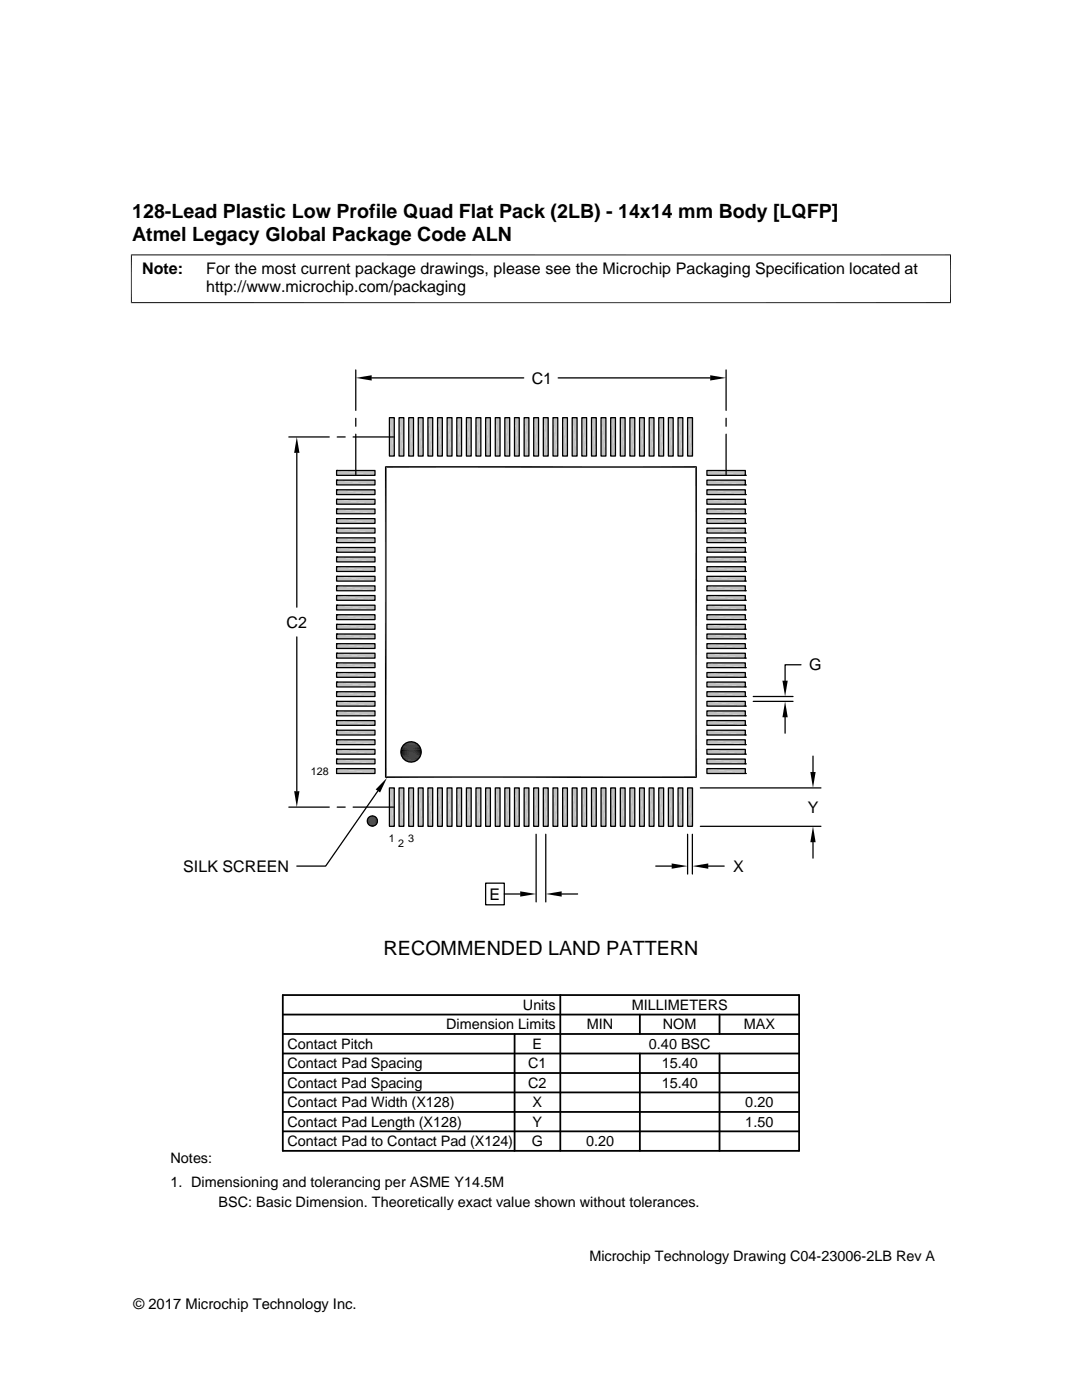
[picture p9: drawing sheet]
<svg xmlns="http://www.w3.org/2000/svg" width="216mm" height="279mm" viewBox="0 0 216 279" stroke-linecap="round" stroke-linejoin="round" font-family="sans-serif">
<g fill="#c0c0c0">
<path d="M137.2 83.4l1 7.6h-1z"/>
<path d="M137.2 83.4h1v7.6z"/>
<path d="M135.3 83.4l.9 7.6h-.9z"/>
<path d="M135.3 83.4h.9v7.6z"/>
<path d="M133.4 83.4l.9 7.6h-.9z"/>
<path d="M133.4 83.4h.9v7.6z"/>
<path d="M131.4 83.4l1 7.6h-1z"/>
<path d="M131.4 83.4h1v7.6z"/>
<path d="M129.5 83.4l1 7.6h-1z"/>
<path d="M129.5 83.4h1v7.6z"/>
<path d="M127.6 83.4l1 7.6h-1z"/>
<path d="M127.6 83.4h1v7.6z"/>
<path d="M125.7 83.4l1 7.6h-1z"/>
<path d="M125.7 83.4h1v7.6z"/>
<path d="M123.8 83.4l.9 7.6h-.9z"/>
<path d="M123.8 83.4h.9v7.6z"/>
<path d="M121.9 83.4l.9 7.6h-.9z"/>
<path d="M121.9 83.4h.9v7.6z"/>
<path d="M119.9 83.4l1 7.6h-1z"/>
<path d="M119.9 83.4h1v7.6z"/>
<path d="M118 83.4l1 7.6h-1z"/>
<path d="M118 83.4h1v7.6z"/>
<path d="M116.1 83.4l1 7.6h-1z"/>
<path d="M116.1 83.4h1v7.6z"/>
<path d="M114.2 83.4l.9 7.6h-.9z"/>
<path d="M114.2 83.4h.9v7.6z"/>
<path d="M112.3 83.4l.9 7.6h-.9z"/>
<path d="M112.3 83.4h.9v7.6z"/>
<path d="M110.3 83.4l1 7.6h-1z"/>
<path d="M110.3 83.4h1v7.6z"/>
<path d="M108.4 83.4l1 7.6h-1z"/>
<path d="M108.4 83.4h1v7.6z"/>
<path d="M106.5 83.4l1 7.6h-1z"/>
<path d="M106.5 83.4h1v7.6z"/>
<path d="M104.6 83.4l.9 7.6h-.9z"/>
<path d="M104.6 83.4h.9v7.6z"/>
<path d="M102.7 83.4l.9 7.6h-.9z"/>
<path d="M102.7 83.4h.9v7.6z"/>
<path d="M100.7 83.4l1 7.6h-1z"/>
<path d="M100.7 83.4h1v7.6z"/>
<path d="M98.8 83.4l1 7.6h-1z"/>
<path d="M98.8 83.4h1v7.6z"/>
<path d="M96.9 83.4l1 7.6h-1z"/>
<path d="M96.9 83.4h1v7.6z"/>
<path d="M95 83.4l.9 7.6h-.9z"/>
<path d="M95 83.4h.9v7.6z"/>
<path d="M93.1 83.4l.9 7.6h-.9z"/>
<path d="M93.1 83.4h.9v7.6z"/>
<path d="M91.1 83.4l1 7.6h-1z"/>
<path d="M91.1 83.4h1v7.6z"/>
<path d="M89.2 83.4l1 7.6h-1z"/>
<path d="M89.2 83.4h1v7.6z"/>
<path d="M87.3 83.4l1 7.6h-1z"/>
<path d="M87.3 83.4h1v7.6z"/>
<path d="M85.4 83.4l.9 7.6h-.9z"/>
<path d="M85.4 83.4h.9v7.6z"/>
<path d="M83.5 83.4l.9 7.6h-.9z"/>
<path d="M83.5 83.4h.9v7.6z"/>
<path d="M81.6 83.4l.9 7.6h-.9z"/>
<path d="M81.6 83.4h.9v7.6z"/>
<path d="M79.6 83.4l1 7.6h-1z"/>
<path d="M79.6 83.4h1v7.6z"/>
<path d="M77.7 83.4l1 7.6h-1z"/>
<path d="M77.7 83.4h1v7.6z"/>
<path d="M141.1 93.9l7.6 1h-7.6z"/>
<path d="M141.1 93.9h7.6v1z"/>
<path d="M67.2 93.9l7.6 1h-7.6z"/>
<path d="M67.2 93.9h7.6v1z"/>
<path d="M141.1 95.8l7.6 1h-7.6z"/>
<path d="M141.1 95.8h7.6v1z"/>
<path d="M67.2 95.8l7.6 1h-7.6z"/>
<path d="M67.2 95.8h7.6v1z"/>
<path d="M141.1 97.7l7.6 1h-7.6z"/>
<path d="M141.1 97.7h7.6v1z"/>
<path d="M67.2 97.7l7.6 1h-7.6z"/>
<path d="M67.2 97.7h7.6v1z"/>
<path d="M141.1 99.7l7.6 .9h-7.6z"/>
<path d="M141.1 99.7h7.6v.9z"/>
<path d="M67.2 99.7l7.6 .9h-7.6z"/>
<path d="M67.2 99.7h7.6v.9z"/>
<path d="M141.1 101.6l7.6 .9h-7.6z"/>
<path d="M141.1 101.6h7.6v.9z"/>
<path d="M67.2 101.6l7.6 .9h-7.6z"/>
<path d="M67.2 101.6h7.6v.9z"/>
<path d="M141.1 103.5l7.6 1h-7.6z"/>
<path d="M141.1 103.5h7.6v1z"/>
<path d="M67.2 103.5l7.6 1h-7.6z"/>
<path d="M67.2 103.5h7.6v1z"/>
<path d="M141.1 105.4l7.6 1h-7.6z"/>
<path d="M141.1 105.4h7.6v1z"/>
<path d="M67.2 105.4l7.6 1h-7.6z"/>
<path d="M67.2 105.4h7.6v1z"/>
<path d="M141.1 107.3l7.6 1h-7.6z"/>
<path d="M141.1 107.3h7.6v1z"/>
<path d="M67.2 107.3l7.6 1h-7.6z"/>
<path d="M67.2 107.3h7.6v1z"/>
<path d="M141.1 109.3l7.6 .9h-7.6z"/>
<path d="M141.1 109.3h7.6v.9z"/>
<path d="M67.2 109.3l7.6 .9h-7.6z"/>
<path d="M67.2 109.3h7.6v.9z"/>
<path d="M141.1 111.2l7.6 .9h-7.6z"/>
<path d="M141.1 111.2h7.6v.9z"/>
<path d="M67.2 111.2l7.6 .9h-7.6z"/>
<path d="M67.2 111.2h7.6v.9z"/>
<path d="M141.1 113.1l7.6 .9h-7.6z"/>
<path d="M141.1 113.1h7.6v.9z"/>
<path d="M67.2 113.1l7.6 .9h-7.6z"/>
<path d="M67.2 113.1h7.6v.9z"/>
<path d="M141.1 115l7.6 1h-7.6z"/>
<path d="M141.1 115h7.6v1z"/>
<path d="M67.2 115l7.6 1h-7.6z"/>
<path d="M67.2 115h7.6v1z"/>
<path d="M141.1 116.9l7.6 1h-7.6z"/>
<path d="M141.1 116.9h7.6v1z"/>
<path d="M67.2 116.9l7.6 1h-7.6z"/>
<path d="M67.2 116.9h7.6v1z"/>
<path d="M141.1 118.9l7.6 .9h-7.6z"/>
<path d="M141.1 118.9h7.6v.9z"/>
<path d="M67.2 118.9l7.6 .9h-7.6z"/>
<path d="M67.2 118.9h7.6v.9z"/>
<path d="M141.1 120.8l7.6 .9h-7.6z"/>
<path d="M141.1 120.8h7.6v.9z"/>
<path d="M67.2 120.8l7.6 .9h-7.6z"/>
<path d="M67.2 120.8h7.6v.9z"/>
<path d="M141.1 122.7l7.6 1h-7.6z"/>
<path d="M141.1 122.7h7.6v1z"/>
<path d="M67.2 122.7l7.6 1h-7.6z"/>
<path d="M67.2 122.7h7.6v1z"/>
<path d="M141.1 124.6l7.6 1h-7.6z"/>
<path d="M141.1 124.6h7.6v1z"/>
<path d="M67.2 124.6l7.6 1h-7.6z"/>
<path d="M67.2 124.6h7.6v1z"/>
<path d="M141.1 126.5l7.6 1h-7.6z"/>
<path d="M141.1 126.5h7.6v1z"/>
<path d="M67.2 126.5l7.6 1h-7.6z"/>
<path d="M67.2 126.5h7.6v1z"/>
<path d="M141.1 128.5l7.6 .9h-7.6z"/>
<path d="M141.1 128.5h7.6v.9z"/>
<path d="M67.2 128.5l7.6 .9h-7.6z"/>
<path d="M67.2 128.5h7.6v.9z"/>
<path d="M141.1 130.4l7.6 .9h-7.6z"/>
<path d="M141.1 130.4h7.6v.9z"/>
<path d="M67.2 130.4l7.6 .9h-7.6z"/>
<path d="M67.2 130.4h7.6v.9z"/>
<path d="M141.1 132.3l7.6 .9h-7.6z"/>
<path d="M141.1 132.3h7.6v.9z"/>
<path d="M67.2 132.3l7.6 .9h-7.6z"/>
<path d="M67.2 132.3h7.6v.9z"/>
<path d="M141.1 134.2l7.6 1h-7.6z"/>
<path d="M141.1 134.2h7.6v1z"/>
<path d="M67.2 134.2l7.6 1h-7.6z"/>
<path d="M67.2 134.2h7.6v1z"/>
<path d="M141.1 136.1l7.6 1h-7.6z"/>
<path d="M141.1 136.1h7.6v1z"/>
<path d="M67.2 136.1l7.6 1h-7.6z"/>
<path d="M67.2 136.1h7.6v1z"/>
<path d="M141.1 138l7.6 1h-7.6z"/>
<path d="M141.1 138h7.6v1z"/>
<path d="M67.2 138l7.6 1h-7.6z"/>
<path d="M67.2 138h7.6v1z"/>
<path d="M141.1 140l7.6 .9h-7.6z"/>
<path d="M141.1 140h7.6v.9z"/>
<path d="M67.2 140l7.6 .9h-7.6z"/>
<path d="M67.2 140h7.6v.9z"/>
<path d="M141.1 141.9l7.6 1h-7.6z"/>
<path d="M141.1 141.9h7.6v1z"/>
<path d="M67.2 141.9l7.6 1h-7.6z"/>
<path d="M67.2 141.9h7.6v1z"/>
<path d="M141.1 143.8l7.6 1h-7.6z"/>
<path d="M141.1 143.8h7.6v1z"/>
<path d="M67.2 143.8l7.6 1h-7.6z"/>
<path d="M67.2 143.8h7.6v1z"/>
<path d="M141.1 145.7l7.6 1h-7.6z"/>
<path d="M141.1 145.7h7.6v1z"/>
<path d="M67.2 145.7l7.6 1h-7.6z"/>
<path d="M67.2 145.7h7.6v1z"/>
<path d="M141.1 147.6l7.6 1h-7.6z"/>
<path d="M141.1 147.6h7.6v1z"/>
<path d="M67.2 147.6l7.6 1h-7.6z"/>
<path d="M67.2 147.6h7.6v1z"/>
<path d="M141.1 149.6l7.6 .9h-7.6z"/>
<path d="M141.1 149.6h7.6v.9z"/>
<path d="M67.2 149.6l7.6 .9h-7.6z"/>
<path d="M67.2 149.6h7.6v.9z"/>
<path d="M141.1 151.5l7.6 .9h-7.6z"/>
<path d="M141.1 151.5h7.6v.9z"/>
<path d="M67.2 151.5l7.6 .9h-7.6z"/>
<path d="M67.2 151.5h7.6v.9z"/>
<path d="M141.1 153.4l7.6 1h-7.6z"/>
<path d="M141.1 153.4h7.6v1z"/>
<path d="M67.2 153.4l7.6 1h-7.6z"/>
<path d="M67.2 153.4h7.6v1z"/>
<path d="M137.2 157.2l1 7.7h-1z"/>
<path d="M137.2 157.2h1v7.7z"/>
<path d="M135.3 157.2l.9 7.7h-.9z"/>
<path d="M135.3 157.2h.9v7.7z"/>
<path d="M133.4 157.2l.9 7.7h-.9z"/>
<path d="M133.4 157.2h.9v7.7z"/>
<path d="M131.4 157.2l1 7.7h-1z"/>
<path d="M131.4 157.2h1v7.7z"/>
<path d="M129.5 157.2l1 7.7h-1z"/>
<path d="M129.5 157.2h1v7.7z"/>
<path d="M127.6 157.2l1 7.7h-1z"/>
<path d="M127.6 157.2h1v7.7z"/>
<path d="M125.7 157.2l1 7.7h-1z"/>
<path d="M125.7 157.2h1v7.7z"/>
<path d="M123.8 157.2l.9 7.7h-.9z"/>
<path d="M123.8 157.2h.9v7.7z"/>
<path d="M121.9 157.2l.9 7.7h-.9z"/>
<path d="M121.9 157.2h.9v7.7z"/>
<path d="M119.9 157.2l1 7.7h-1z"/>
<path d="M119.9 157.2h1v7.7z"/>
<path d="M118 157.2l1 7.7h-1z"/>
<path d="M118 157.2h1v7.7z"/>
<path d="M116.1 157.2l1 7.7h-1z"/>
<path d="M116.1 157.2h1v7.7z"/>
<path d="M114.2 157.2l.9 7.7h-.9z"/>
<path d="M114.2 157.2h.9v7.7z"/>
<path d="M112.3 157.2l.9 7.7h-.9z"/>
<path d="M112.3 157.2h.9v7.7z"/>
<path d="M110.3 157.2l1 7.7h-1z"/>
<path d="M110.3 157.2h1v7.7z"/>
<path d="M108.4 157.2l1 7.7h-1z"/>
<path d="M108.4 157.2h1v7.7z"/>
<path d="M106.5 157.2l1 7.7h-1z"/>
<path d="M106.5 157.2h1v7.7z"/>
<path d="M104.6 157.2l.9 7.7h-.9z"/>
<path d="M104.6 157.2h.9v7.7z"/>
<path d="M102.7 157.2l.9 7.7h-.9z"/>
<path d="M102.7 157.2h.9v7.7z"/>
<path d="M100.7 157.2l1 7.7h-1z"/>
<path d="M100.7 157.2h1v7.7z"/>
<path d="M98.8 157.2l1 7.7h-1z"/>
<path d="M98.8 157.2h1v7.7z"/>
<path d="M96.9 157.2l1 7.7h-1z"/>
<path d="M96.9 157.2h1v7.7z"/>
<path d="M95 157.2l.9 7.7h-.9z"/>
<path d="M95 157.2h.9v7.7z"/>
<path d="M93.1 157.2l.9 7.7h-.9z"/>
<path d="M93.1 157.2h.9v7.7z"/>
<path d="M91.1 157.2l1 7.7h-1z"/>
<path d="M91.1 157.2h1v7.7z"/>
<path d="M89.2 157.2l1 7.7h-1z"/>
<path d="M89.2 157.2h1v7.7z"/>
<path d="M87.3 157.2l1 7.7h-1z"/>
<path d="M87.3 157.2h1v7.7z"/>
<path d="M85.4 157.2l.9 7.7h-.9z"/>
<path d="M85.4 157.2h.9v7.7z"/>
<path d="M83.5 157.2l.9 7.7h-.9z"/>
<path d="M83.5 157.2h.9v7.7z"/>
<path d="M81.6 157.2l.9 7.7h-.9z"/>
<path d="M81.6 157.2h.9v7.7z"/>
<path d="M79.6 157.2l1 7.7h-1z"/>
<path d="M79.6 157.2h1v7.7z"/>
<path d="M77.7 157.2l1 7.7h-1z"/>
<path d="M77.7 157.2h1v7.7z"/>
</g>
<g fill="none" stroke="#000" stroke-width=".25">
<path d="M71 73.8v8.1M74.2 75.4h30.3M111.4 75.4h30.3M144.9 73.8v8.1M57.6 87.2h8.1M59.2 90.4v30.8M67.2 93.9h7.6v1h-7.6zM67.2 93.9h.1M67.2 95.8h7.6v1h-7.6zM67.2 95.8h.1M67.2 97.7h7.6v1h-7.6zM67.2 97.7h.1"/>
<path d="M67.2 99.7h7.6v.9h-7.6zM67.2 99.7h.1M67.3 87.2h1.6M70.5 87.2h8M71 83.5v1.6M71 86.7v8M77.7 83.4h1v7.6h-1zM79.6 83.4h1v7.6h-1zM81.6 83.4h.9v7.6h-.9zM83.5 83.4h.9v7.6h-.9zM85.4 83.4h.9v7.6h-.9zM87.3 83.4h1v7.6h-1z"/>
<path d="M89.2 83.4h1v7.6h-1zM91.1 83.4h1v7.6h-1zM93.1 83.4h.9v7.6h-.9zM95 83.4h.9v7.6h-.9zM96.9 83.4h1v7.6h-1zM98.8 83.4h1v7.6h-1zM100.7 83.4h1v7.6h-1zM102.7 83.4h.9v7.6h-.9zM104.6 83.4h.9v7.6h-.9zM106.5 83.4h1v7.6h-1zM108.4 83.4h1v7.6h-1zM110.3 83.4h1v7.6h-1z"/>
<path d="M112.3 83.4h.9v7.6h-.9zM114.2 83.4h.9v7.6h-.9zM116.1 83.4h1v7.6h-1zM118 83.4h1v7.6h-1zM119.9 83.4h1v7.6h-1zM121.9 83.4h.9v7.6h-.9zM123.8 83.4h.9v7.6h-.9zM125.7 83.4h1v7.6h-1zM127.6 83.4h1v7.6h-1zM129.5 83.4h1v7.6h-1zM131.4 83.4h1v7.6h-1zM133.4 83.4h.9v7.6h-.9z"/>
<path d="M135.3 83.4h.9v7.6h-.9zM137.2 83.4h1v7.6h-1zM141.1 99.7h7.6v.9h-7.6zM141.1 97.7h7.6v1h-7.6zM141.1 95.8h7.6v1h-7.6zM141.1 93.9h7.6v1h-7.6zM144.9 83.5v1.6M144.9 86.7v8M148.7 98.7h.1M148.7 96.8h.1M148.7 94.9h.1M67.2 101.6h7.6v.9h-7.6z"/>
<path d="M67.2 101.6h.1M67.2 103.5h7.6v1h-7.6zM67.2 103.5h.1M67.2 105.4h7.6v1h-7.6zM67.2 105.4h.1M67.2 107.3h7.6v1h-7.6zM67.2 107.3h.1M67.2 109.3h7.6v.9h-7.6zM67.2 109.3h.1M67.2 111.2h7.6v.9h-7.6zM67.2 111.2h.1M67.2 113.1h7.6v.9h-7.6z"/>
<path d="M67.2 113.1h.1M67.2 115h7.6v1h-7.6zM67.2 115h.1M67.2 116.9h7.6v1h-7.6zM67.2 116.9h.1M67.2 118.9h7.6v.9h-7.6zM67.2 118.9h.1M141.1 118.9h7.6v.9h-7.6zM141.1 116.9h7.6v1h-7.6zM141.1 115h7.6v1h-7.6zM141.1 113.1h7.6v.9h-7.6zM141.1 111.2h7.6v.9h-7.6z"/>
<path d="M141.1 109.3h7.6v.9h-7.6zM141.1 107.3h7.6v1h-7.6zM141.1 105.4h7.6v1h-7.6zM141.1 103.5h7.6v1h-7.6zM141.1 101.6h7.6v.9h-7.6zM148.7 119.8h.1M148.7 117.9h.1M148.7 116h.1M148.7 114h.1M148.7 112.1h.1M148.7 110.2h.1M148.7 108.3h.1"/>
<path d="M148.7 106.4h.1M148.7 104.5h.1M148.7 102.5h.1M148.7 100.6h.1M59.2 127.1v30.8M67.2 120.8h7.6v.9h-7.6zM67.2 120.8h.1M67.2 122.7h7.6v1h-7.6zM67.2 122.7h.1M67.2 124.6h7.6v1h-7.6zM67.2 124.6h.1M67.2 126.5h7.6v1h-7.6z"/>
<path d="M67.2 126.5h.1M67.2 128.5h7.6v.9h-7.6zM67.2 128.5h.1M67.2 130.4h7.6v.9h-7.6zM67.2 130.4h.1M67.2 134.2h7.6v1h-7.6zM67.2 134.2h.1M67.2 136.1h7.6v1h-7.6zM67.2 136.1h.1M67.2 138h7.6v1h-7.6zM67.2 138h.1M67.2 140h7.6v.9h-7.6z"/>
<path d="M67.2 140h.1M67.2 132.3h7.6v.9h-7.6zM67.2 132.3h.1M141.1 140h7.6v.9h-7.6zM141.1 138h7.6v1h-7.6zM141.1 136.1h7.6v1h-7.6zM141.1 134.2h7.6v1h-7.6zM141.1 132.3h7.6v.9h-7.6zM141.1 130.4h7.6v.9h-7.6zM141.1 128.5h7.6v.9h-7.6zM141.1 126.5h7.6v1h-7.6zM141.1 124.6h7.6v1h-7.6z"/>
<path d="M141.1 122.7h7.6v1h-7.6zM141.1 120.8h7.6v.9h-7.6zM148.7 139h.1M148.7 137.1h.1M148.7 135.2h.1M148.7 133.2h.1M148.7 131.3h.1M148.7 129.4h.1M148.7 127.5h.1M148.7 125.6h.1M148.7 123.7h.1M148.7 121.7h.1"/>
<path d="M150.3 140h7.9M150.3 139h7.9M159.8 132.7h-3.1v3.1M67.2 141.9h7.6v1h-7.6zM67.2 141.9h.1M67.2 143.8h7.6v1h-7.6zM67.2 143.8h.1M67.2 145.7h7.6v1h-7.6zM67.2 145.7h.1M67.2 147.6h7.6v1h-7.6zM67.2 147.6h.1M67.2 149.6h7.6v.9h-7.6z"/>
<path d="M67.2 149.6h.1M67.2 151.5h7.6v.9h-7.6zM67.2 151.5h.1M67.2 153.4h7.6v1h-7.6zM67.2 153.4h.1M75.4 157.9l-10.4 14.9h-5.8M77.7 157.2h1v7.7h-1zM79.6 157.2h1v7.7h-1zM81.6 157.2h.9v7.7h-.9zM83.5 157.2h.9v7.7h-.9zM85.4 157.2h.9v7.7h-.9zM87.3 157.2h1v7.7h-1z"/>
<path d="M89.2 157.2h1v7.7h-1zM91.1 157.2h1v7.7h-1zM93.1 157.2h.9v7.7h-.9zM95 157.2h.9v7.7h-.9zM96.9 157.2h1v7.7h-1zM98.8 157.2h1v7.7h-1zM100.7 157.2h1v7.7h-1zM102.7 157.2h.9v7.7h-.9zM104.6 157.2h.9v7.7h-.9zM106.5 157.2h1v7.7h-1zM108.4 157.2h1v7.7h-1zM110.3 157.2h1v7.7h-1z"/>
<path d="M112.3 157.2h.9v7.7h-.9zM114.2 157.2h.9v7.7h-.9zM116.1 157.2h1v7.7h-1zM118 157.2h1v7.7h-1zM119.9 157.2h1v7.7h-1zM121.9 157.2h.9v7.7h-.9zM123.8 157.2h.9v7.7h-.9zM125.7 157.2h1v7.7h-1zM127.6 157.2h1v7.7h-1zM129.5 157.2h1v7.7h-1zM131.4 157.2h1v7.7h-1zM133.4 157.2h.9v7.7h-.9z"/>
<path d="M135.3 157.2h.9v7.7h-.9zM137.2 157.2h1v7.7h-1zM139.7 157.2h24.1M141.1 153.4h7.6v1h-7.6zM141.1 151.5h7.6v.9h-7.6zM141.1 149.6h7.6v.9h-7.6zM141.1 147.6h7.6v1h-7.6zM141.1 145.7h7.6v1h-7.6zM141.1 143.8h7.6v1h-7.6zM141.1 141.9h7.6v1h-7.6zM148.7 154.4h.1M148.7 152.4h.1"/>
<path d="M148.7 150.5h.1M148.7 148.6h.1M148.7 146.7h.1M148.7 144.8h.1M148.7 142.9h.1M148.7 140.9h.1M156.7 143.2v3.1M162.2 150.9v3.2M57.6 161.1h8.1M67.3 161.1h1.6M70.5 161.1h8M96.9 176.3h3.7v4.3h-3.7z"/>
<path d="M100.6 178.4h3.2M107 166.5v13.5M108.9 166.5v13.5M112.1 178.4h3.2M130.9 172.8h3.1M137.2 166.5v7.9M138.2 166.5v7.9M139.7 164.9h24.1M141.3 172.8h3.2M162.2 168.1v3.2"/>
<circle cx="82" cy="150.1" r="2.04"/>
<circle cx="74.3" cy="163.9" r="1.02"/>
</g>
<g fill="none" stroke="#000" stroke-width=".36">
<path d="M56.4 198.6h103v31.1h-103zM111.8 198.6v31.1M56.4 202.5h103M56.4 218h103M56.4 206.4h103M56.4 210.2h103M56.4 214.1h103M102.7 206.4v23.3M127.7 202.5v3.9M127.7 210.2v19.5M143.6 202.5v3.9M143.6 210.2v19.5"/>
<path d="M56.4 221.9h103M56.4 225.8h103"/>
</g>
<g fill="none" stroke="#000" stroke-width=".2">
<path d="M26.1 50.9h163.7M26.2 50.8v9.7M189.7 50.8v9.7M26.1 60.4h163.7M80 150h4.1M80 150.2h4.1M80 150.4h4M80 149.6h4M80 150.5h4M80.1 150.7h3.8M80.1 149.4h3.8M80.1 149.2h3.8"/>
<path d="M80.1 150.9h3.8M80.2 151.1h3.6M80.2 149.1h3.6M80.3 151.2h3.4M80.3 148.9h3.4M80.4 148.7h3.2M80.4 151.4h3.2M80.6 151.5h2.9M80.6 148.6h2.9M80.7 148.5h2.6M80.7 151.7h2.6M80.9 148.4h2.3"/>
<path d="M80.9 151.8h2.3M81 151.9h2M81 148.3h2M73.3 163.7h2M73.3 163.8h2M73.3 163.9h2M73.3 164h2"/>
</g>
<g fill="#000">
<path d="M71 75.4l3.2-.5v1zM141.7 74.9l3.2 .5-3.2 .5zM59.2 87.2l.6 3.2h-1.1zM156.1 135.8h1.1l-.5 3.2zM58.7 157.9h1.1l-.6 3.2zM77.2 155.2l-1.4 3-.8-.7zM81 151.8l1.9 .1zM81.2 148.2l1.8 .1zM81.2 151.9l1.5 .1zM81.2 151.9h1.7zM81.2 148.2h1.7zM81.3 148.1l1.6 .1z"/>
<path d="M81.3 152h1.2zM81.3 152h1.4zM81.3 148.1h1.4zM81.6 148.1h1.1zM81.6 152l.6 .1zM81.6 152h.9zM81.6 148.1h.9zM81.7 148.1h.8zM81.7 152.1h.5zM81.7 148.1h.5zM156.7 140l.5 3.2h-1.1zM161.7 154.1h1.1l-.6 3.1z"/>
<path d="M73.3 164l2 .1h-2zM73.3 164h2v.1zM73.3 163.6l2 .1h-2zM73.3 163.6h2v.1zM73.3 164.1l1.9 .1zM73.3 164.1h2zM73.4 163.5l1.9 .1zM73.4 164.2l1.8 .1zM73.4 164.2h1.8zM73.4 163.4l1.8 .1zM73.4 164.3l1.8 .1zM73.4 164.3h1.8z"/>
<path d="M73.4 163.3l1.8 .1zM73.4 164.4l1.7 .1zM73.4 164.4h1.8zM73.5 163.2l1.7 .1zM73.5 164.5h1.5zM73.5 164.5h1.6zM73.5 163.2h1.6zM73.6 163.2h1.5zM73.6 164.5l1.4 .1zM73.6 164.5h1.4zM73.6 163.1l1.4 .1zM73.6 164.6l1.3 .1z"/>
<path d="M73.6 164.6h1.4zM73.6 163.1h1.4zM73.7 163l1.3 .1zM73.7 164.7h1.1zM73.7 164.7h1.2zM73.8 163h1.1zM73.8 164.7l.9 .1zM73.8 164.7h1zM73.8 163h1zM73.9 162.9l.9 .1zM73.9 164.8h.7zM73.9 164.8h.8z"/>
<path d="M73.9 162.9h.8zM74 162.9h.7zM74 164.8h.5zM74 164.8h.6zM74 162.9h.6zM74.1 162.9h.5zM74.1 164.8h.3zM74.1 164.8h.4zM74.1 162.9h.4zM74.1 162.8l.4 .1zM74.1 162.8h.3zM103.8 177.9l3.2 .5-3.2 .5z"/>
<path d="M108.9 178.4l3.2-.5v1zM134 172.3l3.2 .5-3.2 .6zM138.2 172.8l3.1-.5v1.1zM162.2 164.9l.6 3.2h-1.1z"/>
</g>
<path d="M80 149.8h4" fill="none" stroke="#000" stroke-width=".21"/>
<path d="M76.8 93.2h62.3M77 93v62.3M138.9 93v62.3M139.1 155.1h-62.3" fill="none" stroke="#000" stroke-width=".32"/>
<g font-size="3.9">
<text x="26.4" y="43.5">128-Lead Plastic Low Profile Quad Flat Pack (2LB) - 14x14 mm Body [LQFP]</text>
<text x="26.4" y="48">Atmel Legacy Global Package Code ALN</text>
<text x="76.5" y="190.6">RECOMMENDED LAND PATTERN</text>
</g>
<g font-size="3.2">
<text x="28.4" y="54.6">Note:</text>
<text x="41.1" y="58.3">http://www.microchip.com/packaging</text>
<text x="41.1" y="54.6">For the most current package drawings, please see the Microchip Packaging Specification located at</text>
<text x="106.1" y="76.6">C1</text>
<text x="57.2" y="125.3">C2</text>
<text x="161.4" y="133.8">G</text>
<text x="161.2" y="162.2">Y</text>
<text x="36.6" y="174">SILK SCREEN</text>
<text x="146.3" y="174">X</text>
<text x="97.7" y="179.6">E</text>
</g>
<g font-size="2.9">
<text x="104.3" y="201.6">Units</text>
<text x="126" y="201.6">MILLIMETERS</text>
<text x="57.3" y="209.3">Contact Pitch</text>
<text x="89" y="205.4">Dimension Limits</text>
<text x="106.3" y="209.3">E</text>
<text x="117.1" y="205.4">MIN</text>
<text x="129.5" y="209.3">0.40 BSC</text>
<text x="132.3" y="205.4">NOM</text>
<text x="148.4" y="205.4">MAX</text>
<text x="57.3" y="213.2">Contact Pad Spacing</text>
<text x="105.4" y="213.2">C1</text>
<text x="132" y="213.2">15.40</text>
<text x="57.3" y="217.1">Contact Pad Spacing</text>
<text x="57.3" y="221">Contact Pad Width (X128)</text>
<text x="105.4" y="217.1">C2</text>
<text x="106.3" y="221">X</text>
<text x="132" y="217.1">15.40</text>
<text x="148.7" y="221">0.20</text>
<text x="57.3" y="224.9">Contact Pad Length (X128)</text>
<text x="106.3" y="224.9">Y</text>
<text x="148.7" y="224.9">1.50</text>
<text x="34" y="232.2">Notes:</text>
<text x="57.3" y="228.8">Contact Pad to Contact Pad (X124)</text>
<text x="106.1" y="228.8">G</text>
<text x="116.9" y="228.8">0.20</text>
<text x="34" y="236.8">1. Dimensioning and tolerancing per ASME Y14.5M</text>
<text x="43.6" y="240.8">BSC: Basic Dimension. Theoretically exact value shown without tolerances.</text>
<text x="117.6" y="251.7">Microchip Technology Drawing C04-23006-2LB Rev A</text>
<text x="26.6" y="261.3">© 2017 Microchip Technology Inc.</text>
</g>
<g font-size="2.1">
<text x="62" y="154.6">128</text>
<text x="77.6" y="168">1</text>
<text x="79.4" y="169.1">2</text>
<text x="81.4" y="168">3</text>
</g>
</svg>
